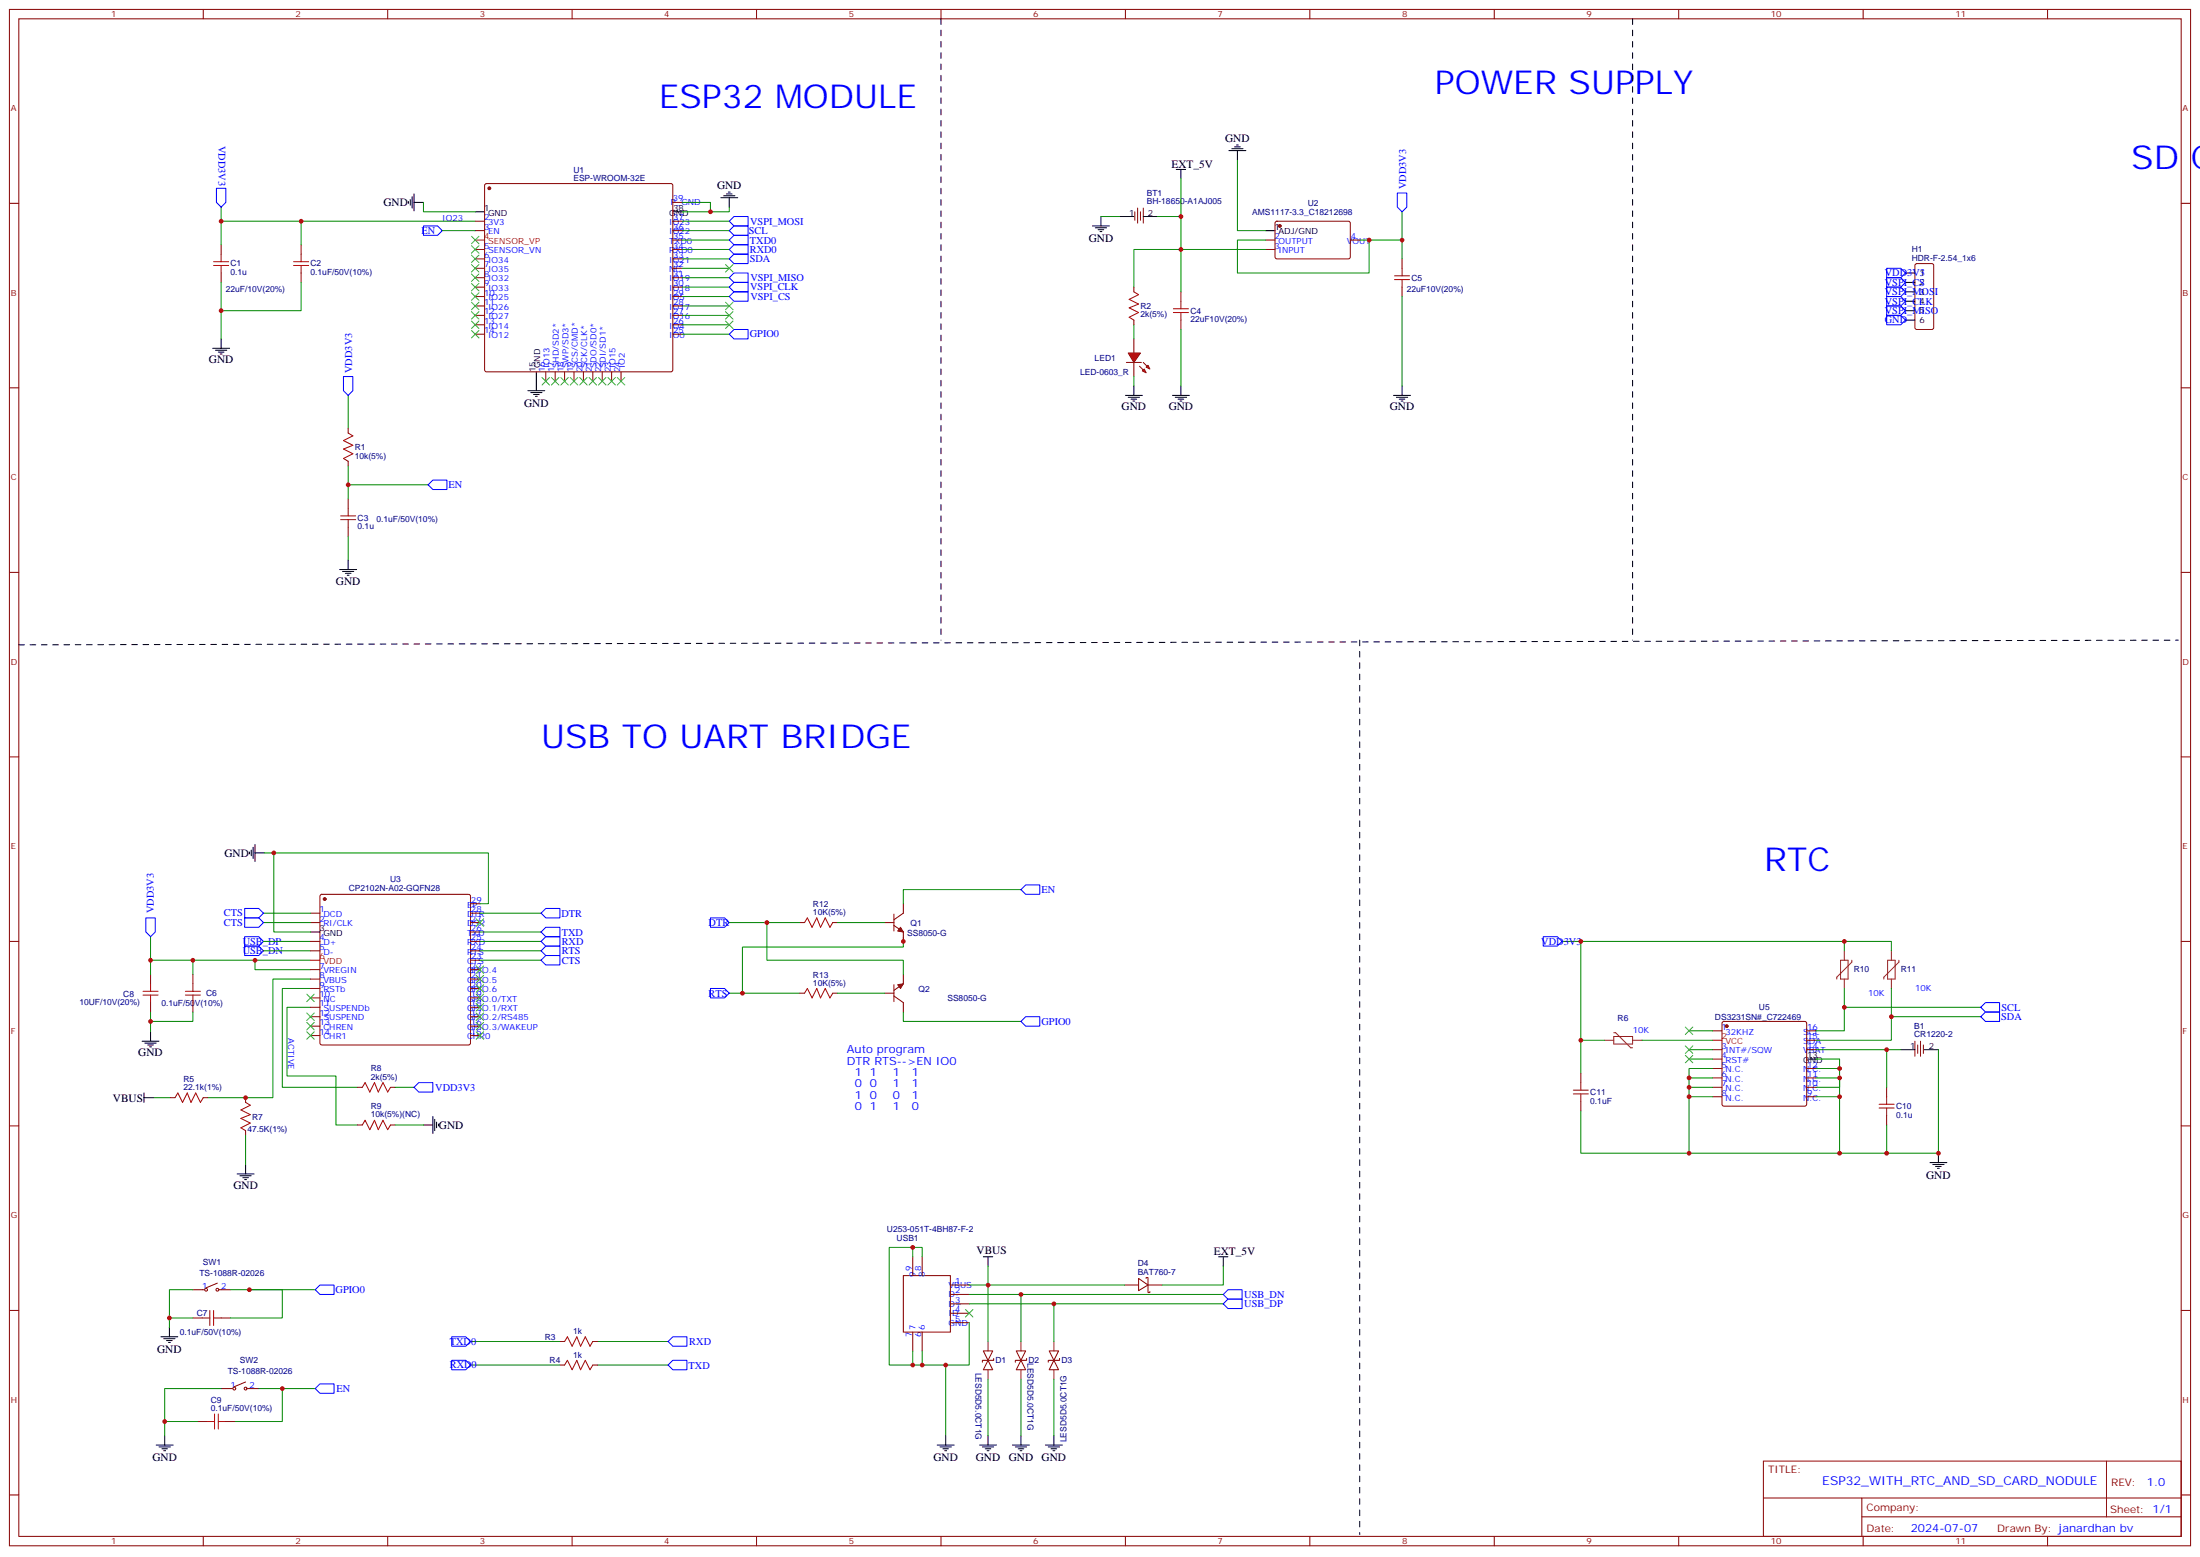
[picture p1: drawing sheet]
<svg xmlns="http://www.w3.org/2000/svg" width="825mm" height="583mm" viewBox="0 0 825 583" stroke-linecap="round" stroke-linejoin="round" font-family="sans-serif">
<g fill="none" stroke="#870000" stroke-width=".37">
<path d="M3.5 3.5h817.8v575.8h-817.8zM7.1 7.1h810.6v568.6h-810.6zM76.2 3.5v3.6M145.3 3.5v3.6M214.5 3.5v3.6M283.6 3.5v3.6M352.8 3.5v3.6M421.9 3.5v3.6M491.1 3.5v3.6M560.2 3.5v3.6M629.4 3.5v3.6M698.5 3.5v3.6"/>
<path d="M767.6 3.5v3.6M3.5 76.2h3.6M181.9 69l.5-.2h69.1l.5 .2 .2 .5v69.1l-.2 .5-.5 .2h-69.1l-.5-.2-.2-.5v-69.1zM252.2 75.8h3.6M817.7 76.2h3.6M82.9 91.7v3.6M112.9 91.7v3.6M178.2 82.9h3.5M178.2 86.4h3.5M178.2 93.5h3.5M178.2 97h3.5M252.2 82.9h3.6"/>
<path d="M252.2 86.4h3.6M252.2 90h3.6M252.2 93.5h3.6M252.2 97h3.6M474.5 90h3.5M474.5 93.5h3.5M478.2 83.1l.5-.2 27.1 .1 .4 .6v13l-.7 .4-27.1-.1-.4-.6v-12.7zM506.2 90h3.6M525.6 97v3.5M82.9 102.3v3.5M112.9 102.3v3.5M178.2 100.5h3.5"/>
<path d="M178.2 104.1h3.5M178.2 107.6h3.5M178.2 111.1h3.5M178.2 114.7h3.5M178.2 118.2h3.5M252.2 100.5h3.6M252.2 104.1h3.6M252.2 107.6h3.6M252.2 111.1h3.6M252.2 114.7h3.6M252.2 118.2h3.6M442.7 109.4v3.5"/>
<path d="M442.7 119.9v3.6M525.6 107.6v3.5M178.2 121.7h3.5M178.2 125.2h3.5M204.6 139.3v3.6M208.1 139.3v3.6M211.7 139.3v3.6M215.2 139.3v3.6M218.7 139.3v3.6M222.2 139.3v3.6M225.8 139.3v3.6M229.3 139.3v3.6"/>
<path d="M232.8 139.3v3.6M252.2 121.7h3.6M252.2 125.2h3.6M3.5 145.3h3.6M817.7 145.3h3.6M130.5 187v3.5M130.5 197.6v3.5M3.5 214.5h3.6M817.7 214.5h3.6M3.5 283.6h3.6M817.7 283.6h3.6M3.5 352.8h3.6"/>
<path d="M817.7 352.8h3.6M3.5 421.9h3.6M817.7 421.9h3.6M3.5 491.1h3.6M817.7 491.1h3.6M661.1 547.5h156.6v28.2h-156.6zM789.7 547.5v20.9M3.5 560.2h3.6M76.2 575.7v3.6M145.3 575.7v3.6M214.5 575.7v3.6M283.6 575.7v3.6"/>
<path d="M352.8 575.7v3.6M421.9 575.7v3.6M491.1 575.7v3.6M560.2 575.7v3.6M629.4 575.7v3.6M661.1 561.4h156.5M698 568.4h119.6M698 561.4v14.1M698.5 575.7v3.6M767.6 575.7v3.6M817.7 560.2h3.6"/>
</g>
<g fill="none" stroke="#000" stroke-width=".37">
<path d="M178.2 79.4h3.5M252.2 79.4h3.6M474.5 86.4h3.5M79.7 130.5h6.4M80.8 131.2h4.2M81.8 131.9h2.2M82.5 132.6h.8M82.9 127v3.5M201.1 139.3v3.6M127.4 213.4h6.3M128.4 214.1h4.2M129.5 214.8h2.1"/>
<path d="M130.2 215.5h.7M130.5 209.9v3.5"/>
</g>
<path d="M178.2 90h3.5" fill="none" stroke="#f00" stroke-width=".37"/>
<g fill="#870000" stroke="#870000" stroke-width=".37">
<circle cx="183.4" cy="70.6" r=".53"/>
<circle cx="479.8" cy="84.7" r=".53"/>
</g>
<g fill="none" stroke="#008700" stroke-width=".37">
<path d="M82.9 77.6v14.1M255.8 75.8h10.5v3.6M273.4 77.6v1.8h-17.6M112.9 82.9v8.8M255.8 86.4h17.6M255.8 97h17.6M255.8 93.5h17.6M255.8 90h17.6M82.9 105.8v21.2M112.9 105.8v10.6h-30M255.8 100.5h17.6M255.8 118.2h17.6"/>
<path d="M255.8 111.1h17.6M255.8 114.7h17.6M255.8 107.6h17.6M255.8 104.1h17.6M255.8 121.7h17.6M255.8 125.2h17.6M130.5 148.2v12.3M130.5 174.6v12.4M130.5 181.7h30M130.5 201.1v8.8"/>
</g>
<g fill="none" stroke="#a10000" stroke-width=".37">
<path d="M80.1 99.5h5.6M80.1 98.1h5.6M82.9 95.3v2.8M82.9 99.5v2.8M110.1 99.5h5.6M110.1 98.1h5.6M112.9 95.3v2.8M112.9 99.5v2.8M439.9 117.1h5.7M439.9 115.7h5.7M442.7 112.9v2.8M442.7 117.1v2.8"/>
<path d="M522.8 104.8h5.7M522.8 103.4h5.7M525.6 100.5v2.9M525.6 104.8v2.8M127.7 194.7h5.6M127.7 193.3h5.6M130.5 190.5v2.8M130.5 194.7v2.9"/>
</g>
<path d="M272 99.1l2.8 2.9M274.8 99.1l-2.8 2.9" fill="none" stroke="#3c3" stroke-width=".37"/>
<path d="M160.5 181.7l1.8-1.8h5.3v3.5h-5.3z" fill="none" stroke="#00f" stroke-width=".37"/>
<g fill="#f00" stroke="#870000" stroke-width=".37">
<path d="M423 132.3h4.6l-2.5 3.5z"/>
<path d="M422.3 135.8h5.6z"/>
</g>
<g fill="#870000" stroke="#870000" stroke-width=".37">
<path d="M428.6 135.8l1.4 1.4z"/>
<path d="M427.2 137.2l1.4 1.4z"/>
</g>
<g fill="#f00" stroke="#870000" stroke-width=".37">
<path d="M429.7 137.6l.7-.7 .7 1.4z"/>
<path d="M428.3 139l.7-.7 .7 1.4z"/>
</g>
<g fill="none" stroke="#870000" stroke-width=".37">
<path d="M425.4 79.4v3.2M426.5 78v5.6M427.6 79.4v3.2M428.6 78v5.6M718.1 99l.5-.2h5.7l.6 .4 .1 23.6-.5 .6-5.9 .1-.6-.5-.1-23.5zM425.1 107.6v1.8M425.1 119.9v1.8M425.1 127v5.3M425.1 135.8v5.3M130.5 160.5v1.8M130.5 172.9v1.7M120.2 335.3l.4-.2h55.1l.5 .2 .2 .5v55.1l-.2 .5-.5 .2h-55.1l-.4-.3-.3-.4v-55.1z"/>
<path d="M176.4 338.7h3.5M338.7 338.7v3.5l-3.6 2.5M116.4 345.7h3.5M116.4 342.2h3.5M116.4 352.8h3.5M116.4 356.3h3.5M176.4 345.7h3.5M176.4 342.2h3.5M176.4 352.8h3.5M176.4 356.3h3.5M176.4 359.8h3.5M176.4 349.2h3.5"/>
<path d="M299.9 345.7h1.7M312.2 345.7h1.8M331.6 345.7h3.5M335.1 346.8l3.6 2.4v3.6M335.1 342.5v6.4M56.4 365.1v3.6M56.4 375.7v3.5M72.3 365.1v3.6M72.3 375.7v3.5M116.4 363.4h3.5M116.4 366.9h3.5M116.4 370.4h3.5"/>
<path d="M116.4 373.9h3.5M116.4 377.5h3.5M176.4 363.4h3.5M176.4 366.9h3.5M176.4 370.4h3.5M176.4 373.9h3.5M176.4 377.5h3.5M299.9 372.2h1.7M312.2 372.2h1.8M331.6 372.2h3.5M335.1 373.2l3.6 2.5v3.5M335.1 369v6.4"/>
<path d="M338.7 365.1v3.6l-3.6 2.4M116.4 381h3.5M116.4 384.5h3.5M116.4 388.1h3.5M176.4 381h3.5M176.4 384.5h3.5M176.4 388.1h3.5M642.1 386.3h3.5M642.1 393.3h3.5M642.1 396.9h3.5M645.8 383l.5-.2h30.3l.5 .2 .2 .5v30.3l-.2 .5-.5 .2h-30.3l-.5-.2-.2-.5v-30.3zM677.3 386.3h3.6"/>
<path d="M677.3 389.8h3.6M677.3 393.3h3.6M717.9 390.2v5.6M719 391.6v3.2M720 390.2v5.6M721.1 391.6v3.2M63.9 411.3h1.7M76.2 411.3h1.8M92.1 411.3v1.8M134.1 407.5h1.7M146.4 407.5h1.8M592.7 402.2v3.5"/>
<path d="M592.7 412.8v3.5M642.1 407.5h3.5M642.1 400.4h3.5M642.1 403.9h3.5M642.1 411h3.5M677.3 407.5h3.6M677.3 400.4h3.6M677.3 403.9h3.6M677.3 411h3.6M707.3 407.5v3.5M707.3 418v3.6M92.1 423.7v1.8"/>
<path d="M134.1 421.6h1.7M146.4 421.6h1.8M338.7 478h17.6v21.2h-17.6zM342.2 471v7M345.7 471v7M426.9 479.1l3.5 2.4-3.5 2.2zM429.7 479.1v-.4h.7v5.7h.7v-.4M72.3 483.3h4.3M72.3 493.9h3.5M81.5 480.8l-4.2 1.8M82.2 483.3h4.2M82.9 493.9h3.5"/>
<path d="M342.2 499.2v7M345.7 499.2v7M356.3 481.5h7.1M356.3 485.1h7.1M356.3 488.6h7.1M356.3 492.1h7.1M356.3 495.7h7.1M421.6 481.5h5.3M430.4 481.5h5.3M92.1 517.9l-4.3 1.7M209.9 502.7h1.8M209.9 511.5h1.8"/>
<path d="M222.2 502.7h1.8M222.2 511.5h1.8M368.7 506.2h3.5l-1.8 3.6zM370.4 509.8l1.8 3.5h-3.5zM372.5 509.1v.7h-4.2v.7M381 506.2h3.5l-1.7 3.6zM382.8 509.8l1.7 3.5h-3.5zM384.9 509.1v.7h-4.3v.7M393.3 506.2h3.6l-1.8 3.6zM395.1 509.8l1.8 3.5h-3.6zM397.2 509.1v.7h-4.2v.7M74.1 532.7h3.5"/>
<path d="M82.9 520.3h4.2M84.7 532.7h3.5M92.8 520.3h4.2"/>
<circle cx="77.3" cy="483.3" r=".53"/>
<circle cx="81.5" cy="483.3" r=".53"/>
<circle cx="87.8" cy="520.3" r=".53"/>
<circle cx="92.1" cy="520.3" r=".53"/>
</g>
<g fill="none" stroke="#008700" stroke-width=".37">
<path d="M463.9 60v26.4h10.6M158.7 75.8v3.6h19.5M442.7 67v14.1h-8.8M525.6 79.4v10.6h-15.8M82.9 82.9h95.3M165.8 86.4h12.4M255.8 82.9h17.6M412.7 81.1h7.1M442.7 81.1v28.3M474.5 93.5h-49.4v14.1M474.5 90h-10.6v12.3h49.4v-12.3M525.6 90v7"/>
<path d="M525.6 111.1v33.5M425.1 121.7v5.3M442.7 123.5v21.1M425.1 141.1v3.5M99.1 319.6h84v19.1h-3.2M102.7 319.6v29.6h13.7M382.8 333.4h-44.1v5.3M56.4 351v8.8h60M56.4 359.8v5.3M72.3 359.8v5.3M95.6 359.8v3.6h20.8M98.8 356.3h17.6"/>
<path d="M98.8 352.8h17.6M98.8 342.2h17.6M98.8 345.7h17.6M179.9 356.3h22.9M179.9 352.8h22.9M179.9 342.2h22.9M179.9 349.2h22.9M179.9 359.8h22.9M273.4 345.7h26.5M287.5 345.7v14.1h51.2v5.3M314 345.7h17.6M338.7 351.4v3.5h-60.4v17.3"/>
<path d="M585.6 352.8h7.1M691.4 352.8v3.5M709.1 356.3v-3.5h-116.4v37M56.4 379.2v3.6h15.9v-3.6M116.4 377.5h-8.8v25.7h18.3v18.4h8.2M116.4 370.4h-10.6v37.1h28.3M116.4 366.9h-14.1v44.4h-24.3M273.4 372.2h26.5M314 372.2h17.6M338.7 379.2v3.6h44.1M691.4 370.4v15.9h-10.5M691.4 377.5h51.2"/>
<path d="M709.1 370.4v19.4h-28.2M56.4 382.8v3.8M601.5 389.8h-8.8v12.4M615.6 389.8h26.5M633.2 386.3h8.9M633.2 393.3h8.9M633.2 396.9h8.9M680.9 396.9h8.8v3.5h-8.8M680.9 393.3h31.7M707.3 393.3v14.2M709.1 381h33.5M726.7 393.3v38.9h-37"/>
<path d="M57.5 411.3h6.4M148.2 407.5h7M633.2 407.5h8.9M633.2 403.9h8.9M633.2 411h8.9M642.1 400.4h-8.9v31.8M680.9 403.9h8.8v3.6h-8.8M689.7 400.4v10.6h-8.8M689.7 411v21.2h-97v-15.9M92.1 425.5v10.9M148.2 421.6h10.5M707.3 421.6v10.6"/>
<path d="M342.2 467.4v3.6M345.7 471v-3.6h-12.3v44.1h21.1v26.5M370.4 474.5v28.2M458.6 474.5v7h-22.9M63.5 493.9h8.8M72.3 483.3h-8.8v14.1M86.4 483.3h31.8M93.5 483.3h12.3v10.6h-19.4M363.4 495.7v15.8h-8.9M363.4 481.5h58.2M363.4 485.1h95.2M363.4 488.6h95.2"/>
<path d="M382.8 485.1v17.6M395.1 488.6v14.1M176.4 502.7h33.5M176.4 511.5h33.5M224 502.7h26.5M224 511.5h26.5M342.2 506.2v5.3M345.7 506.2v5.3M370.4 516.8v21.2M382.8 516.8v21.2M395.1 516.8v21.2M61.7 532.7v5.3"/>
<path d="M82.9 520.3h-21.2v12.4h12.4M97 520.3h21.2M105.8 520.3v12.4h-17.6"/>
</g>
<g fill="none" stroke="#000" stroke-width=".37">
<path d="M460.7 56.4h6.4M461.8 55.7h4.2M462.8 55h2.2M463.5 54.3h.8M463.9 56.4v3.6M153.1 75.5v.7M153.8 74.8v2.1M154.5 73.7v4.3M155.2 75.8h3.5M155.2 72.7v6.3M270.2 74.1h6.4M271.3 73.4h4.2"/>
<path d="M272.3 72.7h2.2M273 72h.8M273.4 74.1v3.5M441 63.5h3.5M442.7 63.5v3.5M409.6 84.7h6.3M410.6 85.4h4.3M411.7 86.1h2.1M412.4 86.8h.7M412.7 81.1v3.6M419.8 81.1h5.3M428.6 81.1h5.3"/>
<path d="M714.4 102.3h3.5M714.4 105.8h3.5M714.4 109.4h3.5M714.4 112.9h3.5M714.4 116.4h3.5M714.4 119.9h3.5M197.9 146.4h6.4M199 147.1h4.2M200 147.8h2.1M200.7 148.5h.7M201.1 142.9v3.5M421.9 148.2h6.4"/>
<path d="M423 148.9h4.2M424 149.6h2.2M424.7 150.3h.7M425.1 144.6v3.6M439.6 148.2h6.3M440.6 148.9h4.3M441.7 149.6h2.1M442.4 150.3h.7M442.7 144.6v3.6M522.5 148.2h6.3M523.5 148.9h4.3M524.6 149.6h2.1"/>
<path d="M525.3 150.3h.7M525.6 144.6v3.6M93.5 319.3v.7M94.2 318.6v2.1M94.9 317.5v4.2M95.6 319.6h3.5M95.6 316.4v6.4M116.4 349.2h3.5M53.3 390.2h6.3M54.3 390.9h4.3M55.4 391.6h2.1M56.1 392.3h.7"/>
<path d="M56.4 386.6v3.6M677.3 396.9h3.6M712.6 393.3h5.3M721.4 393.3h5.3M54 411.3h3.5M54 409.6v3.5M162.3 418.4v6.3M163 419.5v4.2M88.9 439.9h6.3M92.1 436.4v3.5M158.7 421.6h3.6M163.7 420.5v2.1"/>
<path d="M164.4 421.2v.7M723.5 435.7h6.4M724.6 436.4h4.2M725.7 437.1h2.1M726.4 437.8h.7M726.7 432.2v3.5M90 440.6h4.2M91 441.3h2.1M91.7 442h.7M368.7 471h3.5M370.4 471v3.5M456.8 471h3.6"/>
<path d="M458.6 471v3.5M63.5 497.4v3.5M60.3 500.9h6.4M61.4 501.7h4.2M62.4 502.4h2.2M63.1 503.1h.8M61.7 538v3.5M354.5 538v3.5M370.4 538v3.5M382.8 538v3.5M395.1 538v3.5M58.6 541.5h6.3"/>
<path d="M59.6 542.2h4.3M60.7 542.9h2.1M61.4 543.6h.7M351.4 541.5h6.3M352.4 542.2h4.3M353.5 542.9h2.1M354.2 543.6h.7M367.2 541.5h6.4M368.3 542.2h4.2M369.4 542.9h2.1M370.1 543.6h.7M379.6 541.5h6.3"/>
<path d="M380.6 542.2h4.3M381.7 542.9h2.1M382.4 543.6h.7M391.9 541.5h6.4M393 542.2h4.2M394.1 542.9h2.1M394.8 543.6h.7"/>
</g>
<g fill="none" stroke="#a10000" stroke-width=".37">
<path d="M425.1 109.4l1.8 1-3.6 1.8 3.6 1.7-3.6 1.5 3.6 1.7-3.6 1.8 1.8 1M130.5 162.3l1.8 1-3.5 1.8 3.5 1.8-3.5 1.4 3.5 1.7-3.5 1.8 1.7 1.1M301.6 345.7l1.1-1.7 1.7 3.5 1.8-3.5 1.4 3.5 1.8-3.5 1.7 3.5 1.1-1.8M53.6 371.5h5.7M53.6 372.9h5.7M56.4 368.7v2.8M56.4 372.9v2.8M69.5 371.5h5.6M69.5 372.9h5.6M72.3 368.7v2.8M72.3 372.9v2.8M301.6 372.2l1.1-1.8 1.7 3.5 1.8-3.5 1.4 3.5 1.8-3.5 1.7 3.5 1.1-1.7"/>
<path d="M65.6 411.3l1.1-1.7 1.7 3.5 1.8-3.5 1.4 3.5 1.8-3.5 1.7 3.5 1.1-1.8M92.1 413.1l1.7 1.1-3.5 1.7 3.5 1.8-3.5 1.4 3.5 1.8-3.5 1.7 1.8 1.1M135.8 407.5l1.1-1.8 1.7 3.5 1.8-3.5 1.4 3.5 1.8-3.5 1.7 3.5 1.1-1.7M589.8 409.9h5.7M589.8 408.5h5.7M592.7 405.7v2.8M592.7 409.9v2.9M704.5 413.8h5.6M704.5 415.2h5.6M707.3 411v2.8M707.3 415.2v2.8M135.8 421.6l1.1-1.8 1.7 3.5 1.8-3.5 1.4 3.5 1.8-3.5 1.7 3.5 1.1-1.7"/>
<path d="M75.8 493.9h2.9M78.7 491.1v5.6M80.1 493.9h2.8M80.1 491.1v5.6M211.7 502.7l1-1.8 1.8 3.6 1.8-3.6 1.4 3.6 1.7-3.6 1.8 3.6 1-1.8M211.7 511.5l1-1.7 1.8 3.5 1.8-3.5 1.4 3.5 1.7-3.5 1.8 3.5 1-1.8M77.6 532.7h2.8M80.4 529.9v5.6M81.8 532.7h2.9M81.8 529.9v5.6"/>
</g>
<g fill="none" stroke="#00f" stroke-width=".37">
<path d="M81.1 70.6h3.6v5.2l-1.8 1.8-1.8-1.8zM523.9 72.3h3.5v5.3l-1.8 1.8-1.7-1.8zM158.7 84.7h5.3l1.8 1.7-1.8 1.8h-5.3zM273.4 97l1.8-1.7h5.3v3.5h-5.3zM275.2 84.7h5.3v3.5h-5.3l-1.8-1.8zM275.2 81.1h5.3v3.6h-5.3l-1.8-1.8zM275.2 88.2h5.3v3.5h-5.3l-1.8-1.7zM275.2 91.7h5.3v3.6h-5.3l-1.8-1.8zM273.4 104.1l1.8-1.8h5.3v3.5h-5.3zM273.4 107.6l1.8-1.8h5.3v3.6h-5.3zM275.2 109.4h5.3v3.5h-5.3l-1.8-1.8zM707.3 100.5h5.3l1.8 1.8-1.8 1.8h-5.3z"/>
<path d="M707.3 104.1h5.3l1.8 1.7-1.8 1.8h-5.3zM707.3 107.6h5.3l1.8 1.8-1.8 1.7h-5.3zM707.3 111.1h5.3l1.8 1.8-1.8 1.8h-5.3zM707.3 114.7h5.3l1.8 1.7-1.8 1.8h-5.3zM707.3 118.2h5.3l1.8 1.7-1.8 1.8h-5.3zM275.2 123.5h5.3v3.5h-5.3l-1.8-1.8zM128.8 141.1h3.5v5.3l-1.8 1.8-1.7-1.8zM384.5 331.6h5.3v3.5h-5.3l-1.7-1.7zM54.7 344h3.5v5.2l-1.8 1.8-1.7-1.8zM91.7 354.5h5.3l1.8 1.8-1.8 1.8h-5.3zM91.7 351h5.3l1.8 1.8-1.8 1.7h-5.3zM91.7 340.4h5.3l1.8 1.8-1.8 1.8h-5.3z"/>
<path d="M91.7 344h5.3l1.8 1.7-1.8 1.8h-5.3zM202.8 342.2l1.8-1.8h5.3v3.6h-5.3zM202.8 349.2l1.8-1.7h5.3v3.5h-5.3zM202.8 352.8l1.8-1.8h5.3v3.5h-5.3zM202.8 356.3l1.8-1.8h5.3v3.6h-5.3zM202.8 359.8l1.8-1.7h5.3v3.5h-5.3zM266.3 344h5.3l1.8 1.7-1.8 1.8h-5.3zM578.6 351h5.2l1.8 1.8-1.8 1.7h-5.2zM266.3 370.4h5.3l1.8 1.8-1.8 1.7h-5.3zM742.6 377.5l1.8-1.8h5.3v3.5h-5.3zM384.5 381h5.3v3.5h-5.3l-1.7-1.7zM742.6 381l1.8-1.8h5.3v3.6h-5.3z"/>
<path d="M155.2 407.5l1.8-1.8h5.3v3.5h-5.3zM118.2 483.3l1.7-1.8h5.3v3.6h-5.3zM458.6 485.1l1.8-1.8h5.3v3.5h-5.3zM458.6 488.6l1.8-1.8h5.3v3.6h-5.3zM169.3 500.9h5.3l1.8 1.8-1.8 1.8h-5.3zM169.3 509.8h5.3l1.8 1.7-1.8 1.8h-5.3zM250.5 511.5l1.7-1.7h5.3v3.5h-5.3zM250.5 502.7l1.7-1.8h5.3v3.6h-5.3zM118.2 520.3l1.7-1.7h5.3v3.5h-5.3z"/>
</g>
<g fill="#870000" stroke="#870000" stroke-width=".37">
<path d="M337.6 347.5l1.1 1.7-2.2-.3z"/>
<path d="M336.5 369l2.2-.3-1.1 1.7z"/>
<circle cx="121.7" cy="336.9" r=".53"/>
<circle cx="647.3" cy="384.5" r=".53"/>
</g>
<path d="M116.4 359.8h3.5M642.1 389.8h3.5" fill="none" stroke="#f00" stroke-width=".37"/>
<g fill="none" stroke="#3c3" stroke-width=".37">
<path d="M176.7 88.5l2.9 2.9M176.7 92.1l2.9 2.8M176.7 95.6l2.9 2.8M176.7 99.1l2.9 2.9M179.6 88.5l-2.9 2.9M179.6 92.1l-2.9 2.8M179.6 95.6l-2.9 2.8M179.6 99.1l-2.9 2.9M176.7 102.7l2.9 2.8M176.7 106.2l2.9 2.8M176.7 109.7l2.9 2.8M176.7 113.2l2.9 2.9"/>
<path d="M176.7 116.8l2.9 2.8M179.6 102.7l-2.9 2.8M179.6 106.2l-2.9 2.8M179.6 109.7l-2.9 2.8M179.6 113.2l-2.9 2.9M179.6 116.8l-2.9 2.8M272 113.2l2.8 2.9M272 116.8l2.8 2.8M274.8 113.2l-2.8 2.9M274.8 116.8l-2.8 2.8M176.7 120.3l2.9 2.8M176.7 123.8l2.9 2.8"/>
<path d="M179.6 120.3l-2.9 2.8M179.6 123.8l-2.9 2.8M272 120.3l2.8 2.8M274.8 120.3l-2.8 2.8M203.2 141.5l2.8 2.8M206 141.5l-2.8 2.8M206.7 141.5l2.8 2.8M209.5 141.5l-2.8 2.8M210.3 141.5l2.8 2.8M213.1 141.5l-2.8 2.8M213.8 141.5l2.8 2.8M216.6 141.5l-2.8 2.8"/>
<path d="M217.3 141.5l2.8 2.8M220.1 141.5l-2.8 2.8M220.8 141.5l2.9 2.8M223.7 141.5l-2.9 2.8M224.4 141.5l2.8 2.8M227.2 141.5l-2.8 2.8M227.9 141.5l2.8 2.8M230.7 141.5l-2.8 2.8M231.4 141.5l2.8 2.8M234.2 141.5l-2.8 2.8M178.5 344.3l2.8 2.8M181.3 344.3l-2.8 2.8"/>
<path d="M115 372.5l2.8 2.9M115 379.6l2.8 2.8M117.8 372.5l-2.8 2.9M117.8 379.6l-2.8 2.8M178.5 379.6l2.8 2.8M178.5 376.1l2.8 2.8M178.5 372.5l2.8 2.9M178.5 369l2.8 2.8M178.5 365.5l2.8 2.8M178.5 362l2.8 2.8M181.3 379.6l-2.8 2.8M181.3 376.1l-2.8 2.8"/>
<path d="M181.3 372.5l-2.8 2.9M181.3 369l-2.8 2.8M181.3 365.5l-2.8 2.8M181.3 362l-2.8 2.8M115 383.1l2.8 2.8M115 386.6l2.8 2.9M117.8 383.1l-2.8 2.8M117.8 386.6l-2.8 2.9M178.5 386.6l2.8 2.9M178.5 383.1l2.8 2.8M181.3 386.6l-2.8 2.9M181.3 383.1l-2.8 2.8"/>
<path d="M631.8 384.9l2.8 2.8M631.8 391.9l2.8 2.9M631.8 395.5l2.8 2.8M634.6 384.9l-2.8 2.8M634.6 391.9l-2.8 2.9M634.6 395.5l-2.8 2.8M361.9 490.7l2.9 2.8M364.8 490.7l-2.9 2.8"/>
</g>
<g fill="none" stroke="#8c2424" stroke-width=".37">
<path d="M690 359.8h2.9v7.1h-2.9zM691.4 356.3v3.5M694.3 359.8v.7l-5.7 5.7v.7M707.7 359.8h2.8v7.1h-2.8zM709.1 356.3v3.5M711.9 359.8v.7l-5.6 5.7v.7M691.4 366.9v3.5M709.1 366.9v3.5M601.5 389.8h3.5M605 388.4h7.1v2.8h-7.1zM605 387h.7l5.7 5.6h.7M612.1 389.8h3.5"/>
<path d="M370.4 502.7v3.5M370.4 513.3v3.5M382.8 502.7v3.5M382.8 513.3v3.5M395.1 502.7v3.5M395.1 513.3v3.5"/>
</g>
<path d="M352.8 7.1v232.8M612.1 7.1v232.8M509.8 239.9v335.1M7.1 241.7l809.6-1.8" fill="none" stroke="#000" stroke-width=".37" stroke-dasharray="2.1 2.1"/>
<g fill="#c00">
<circle cx="82.9" cy="116.4" r=".88"/>
<circle cx="130.5" cy="181.7" r=".88"/>
<circle cx="442.7" cy="93.5" r=".88"/>
<circle cx="513.3" cy="90" r=".88"/>
<circle cx="525.6" cy="90" r=".88"/>
<circle cx="95.6" cy="359.8" r=".88"/>
<circle cx="278.3" cy="372.2" r=".88"/>
<circle cx="92.1" cy="411.3" r=".88"/>
<circle cx="102.7" cy="319.6" r=".88"/>
<circle cx="72.3" cy="359.8" r=".88"/>
<circle cx="338.7" cy="352.8" r=".88"/>
<circle cx="342.2" cy="467.4" r=".88"/>
<circle cx="342.2" cy="511.5" r=".88"/>
<circle cx="345.7" cy="511.5" r=".88"/>
<circle cx="382.8" cy="485.1" r=".88"/>
<circle cx="395.1" cy="488.6" r=".88"/>
<circle cx="354.5" cy="511.5" r=".88"/>
<circle cx="370.4" cy="481.5" r=".88"/>
<circle cx="63.5" cy="493.9" r=".88"/>
<circle cx="105.8" cy="520.3" r=".88"/>
<circle cx="61.7" cy="532.7" r=".88"/>
<circle cx="93.5" cy="483.3" r=".88"/>
<circle cx="633.2" cy="403.9" r=".88"/>
<circle cx="633.2" cy="407.5" r=".88"/>
<circle cx="689.7" cy="400.4" r=".88"/>
<circle cx="689.7" cy="403.9" r=".88"/>
<circle cx="689.7" cy="411" r=".88"/>
<circle cx="633.2" cy="432.2" r=".88"/>
<circle cx="633.2" cy="411" r=".88"/>
<circle cx="691.4" cy="352.8" r=".88"/>
<circle cx="592.7" cy="389.8" r=".88"/>
<circle cx="592.7" cy="352.8" r=".88"/>
<circle cx="707.3" cy="393.3" r=".88"/>
<circle cx="689.7" cy="432.2" r=".88"/>
<circle cx="707.3" cy="432.2" r=".88"/>
<circle cx="726.7" cy="432.2" r=".88"/>
<circle cx="691.4" cy="377.5" r=".88"/>
<circle cx="709.1" cy="381" r=".88"/>
<circle cx="442.7" cy="81.1" r=".88"/>
<circle cx="82.9" cy="82.9" r=".88"/>
<circle cx="112.9" cy="82.9" r=".88"/>
<circle cx="56.4" cy="359.8" r=".88"/>
<circle cx="56.4" cy="382.8" r=".88"/>
<circle cx="287.5" cy="345.7" r=".88"/>
<circle cx="266.3" cy="79.4" r=".88"/>
</g>
<g font-size="12.3" fill="#00f">
<text x="538" y="35.3">POWER SUPPLY</text>
<text x="246.9" y="40.6">ESP32 MODULE</text>
<text x="799" y="63.5">SD C</text>
<text x="202.8" y="280.5">USB TO UART BRIDGE</text>
<text x="661.5" y="326.3">RTC</text>
</g>
<text font-size="4.6" fill="#00f" x="683.2" y="556.5">ESP32_WITH_RTC_AND_SD_CARD_NODULE</text>
<g font-size="4.2">
<text x="459.3" y="53.1">GND</text>
<text x="439.2" y="62.8">EXT_5V</text>
<text x="268.8" y="70.9">GND</text>
<text x="143.8" y="77.3">GND</text>
<text x="408.2" y="90.7">GND</text>
<text x="78.3" y="136.2">GND</text>
<text x="196.5" y="152.5">GND</text>
<text x="420.5" y="153.8">GND</text>
<text x="438.1" y="153.8">GND</text>
<text x="521.1" y="153.8">GND</text>
<text x="125.9" y="219.1">GND</text>
<text x="84.1" y="321">GND</text>
<text x="51.9" y="395.8">GND</text>
<text x="42.3" y="412.8">VBUS</text>
<text x="164.6" y="423">GND</text>
<text x="722.1" y="441.7">GND</text>
<text x="87.5" y="445.6">GND</text>
<text x="366.2" y="469.9">VBUS</text>
<text x="455.1" y="470.3">EXT_5V</text>
<text x="58.9" y="506.9">GND</text>
<text x="57.1" y="547.5">GND</text>
<text x="350" y="547.5">GND</text>
<text x="365.8" y="547.5">GND</text>
<text x="378.2" y="547.5">GND</text>
<text x="390.5" y="547.5">GND</text>
</g>
<g font-size="4.2" fill="#00f">
<text x="317.5" y="394.8">Auto program</text>
<text x="317.5" y="399">DTR RTS--&gt;EN IO0</text>
<text x="320.5" y="403.2">1</text>
<text x="320.5" y="407.5">0</text>
<text x="326.1" y="403.2">1</text>
<text x="326.1" y="407.5">0</text>
<text x="334.8" y="403.2">1</text>
<text x="334.8" y="407.5">1</text>
<text x="341.9" y="403.2">1</text>
<text x="341.9" y="407.5">1</text>
<text x="320.5" y="411.7">1</text>
<text x="326.1" y="411.7">0</text>
<text x="334.8" y="411.7">0</text>
<text x="341.9" y="411.7">1</text>
<text x="320.5" y="415.9">0</text>
<text x="326.1" y="415.9">1</text>
<text x="334.8" y="415.9">1</text>
<text x="341.9" y="415.9">0</text>
<text x="804.9" y="556.8">1.0</text>
<text x="716.4" y="574.1">2024-07-07</text>
</g>
<g font-size="3.9" fill="#00f">
<text x="81.9" y="54.6" transform="rotate(90 81.9 54.6)">VDD3V3</text>
<text x="527.1" y="71" transform="rotate(-90 527.1 71)">VDD3V3</text>
<text x="158" y="87.7">EN</text>
<text x="280.7" y="87.7">SCL</text>
<text x="281.2" y="84.3">VSPI_MOSI</text>
<text x="281.1" y="94.7">RXD0</text>
<text x="281.2" y="91.3">TXD0</text>
<text x="281.1" y="98.2">SDA</text>
<text x="281.3" y="105.3">VSPI_MISO</text>
<text x="706.6" y="103.6">VDD3V3</text>
<text x="706.6" y="107.1">VSPI_CS</text>
<text x="281.2" y="108.8">VSPI_CLK</text>
<text x="281.3" y="112.3">VSPI_CS</text>
<text x="706.6" y="110.6">VSPI_MOSI</text>
<text x="706.6" y="114.1">VSPI_CLK</text>
<text x="706.6" y="117.7">VSPI_MISO</text>
<text x="706.6" y="121.2">GND</text>
<text x="281.1" y="126.4">GPIO0</text>
<text x="132" y="139.8" transform="rotate(-90 132 139.8)">VDD3V3</text>
<text x="168.2" y="182.9">EN</text>
<text x="390.4" y="334.6">EN</text>
<text x="57.7" y="342.2" transform="rotate(-90 57.7 342.2)">VDD3V3</text>
<text x="83.9" y="343.4">CTS</text>
<text x="83.9" y="346.9">CTS</text>
<text x="210.5" y="343.6">DTR</text>
<text x="265.6" y="347">DTR</text>
<text x="210.6" y="350.6">TXD</text>
<text x="577.8" y="354">VDD3V3</text>
<text x="91" y="357.6">USB_DN</text>
<text x="91" y="354">USB_DP</text>
<text x="210.6" y="354.1">RXD</text>
<text x="210.6" y="357.7">RTS</text>
<text x="210.6" y="361.2">CTS</text>
<text x="265.6" y="373.4">RTS</text>
<text x="390.5" y="384">GPIO0</text>
<text x="750.3" y="382.2">SDA</text>
<text x="750.4" y="378.7">SCL</text>
<text x="163.2" y="408.7">VDD3V3</text>
<text x="125.8" y="484.6">GPIO0</text>
<text x="466.5" y="486.4">USB_DN</text>
<text x="466.5" y="490">USB_DP</text>
<text x="168.6" y="503.9">TXD0</text>
<text x="258.4" y="504">RXD</text>
<text x="168.6" y="512.7">RXD0</text>
<text x="258.2" y="512.8">TXD</text>
<text x="126.1" y="521.7">EN</text>
</g>
<g font-size="3.9" fill="#800">
<text x="662.9" y="552.1">TITLE:</text>
<text x="791.5" y="556.8">REV:</text>
<text x="699.8" y="566.3">Company:</text>
<text x="791.1" y="566.9">Sheet: 1/1</text>
<text x="699.8" y="574">Date:</text>
<text x="748.8" y="574.1">Drawn By: janardhan bv</text>
</g>
<g font-size="3.2" fill="#800">
<text x="41.6" y="6.5">1</text>
<text x="110.8" y="6.5">2</text>
<text x="179.9" y="6.5">3</text>
<text x="249.1" y="6.5">4</text>
<text x="318.2" y="6.5">5</text>
<text x="387.3" y="6.5">6</text>
<text x="456.5" y="6.5">7</text>
<text x="525.6" y="6.5">8</text>
<text x="594.8" y="6.5">9</text>
<text x="663.9" y="6.5">10</text>
<text x="733.1" y="6.5">11</text>
<text x="4.1" y="41.6">A</text>
<text x="818.3" y="41.6">A</text>
<text x="4.1" y="110.8">B</text>
<text x="818.3" y="110.8">B</text>
<text x="4.1" y="179.9">C</text>
<text x="818.3" y="179.9">C</text>
<text x="4.1" y="249.1">D</text>
<text x="818.3" y="249.1">D</text>
<text x="4.1" y="318.2">E</text>
<text x="818.3" y="318.2">E</text>
<text x="4.1" y="387.4">F</text>
<text x="818.3" y="387.4">F</text>
<text x="4.1" y="456.5">G</text>
<text x="818.3" y="456.5">G</text>
<text x="4.1" y="525.6">H</text>
<text x="818.3" y="525.6">H</text>
<text x="41.6" y="578.7">1</text>
<text x="110.8" y="578.7">2</text>
<text x="179.9" y="578.7">3</text>
<text x="249.1" y="578.7">4</text>
<text x="318.2" y="578.7">5</text>
<text x="387.3" y="578.7">6</text>
<text x="456.5" y="578.7">7</text>
<text x="525.6" y="578.7">8</text>
<text x="594.8" y="578.7">9</text>
<text x="663.9" y="578.7">10</text>
<text x="733.1" y="578.7">11</text>
</g>
<g font-size="3.2" fill="#000080">
<text x="215" y="64.8">U1</text>
<text x="215" y="67.7">ESP-WROOM-32E</text>
<text x="429.9" y="76.4">BH-18650-A1AJ005</text>
<text x="429.9" y="73.5">BT1</text>
<text x="490.3" y="77.3">U2</text>
<text x="469.5" y="80.5">AMS1117-3.3_C18212698</text>
<text x="716.7" y="94.3">H1</text>
<text x="86.4" y="99.8">C1</text>
<text x="116.4" y="99.8">C2</text>
<text x="716.7" y="97.7">HDR-F-2.54_1x6</text>
<text x="86.4" y="103">0.1u</text>
<text x="116.4" y="103">0.1uF/50V(10%)</text>
<text x="529.2" y="105.2">C5</text>
<text x="84.7" y="109.4">22uF/10V(20%)</text>
<text x="527.4" y="109.4">22uF10V(20%)</text>
<text x="427.6" y="119">2k(5%)</text>
<text x="427.6" y="115.8">R2</text>
<text x="446.3" y="117.5">C4</text>
<text x="446.3" y="120.8">22uF10V(20%)</text>
<text x="410.4" y="135.2">LED1</text>
<text x="404.9" y="140.5">LED-0603_R</text>
<text x="133" y="171.9">10k(5%)</text>
<text x="133" y="168.7">R1</text>
<text x="134.1" y="195.1">C3</text>
<text x="141.1" y="195.8">0.1uF/50V(10%)</text>
<text x="134.1" y="198.3">0.1u</text>
<text x="130.8" y="333.8">CP2102N-A02-GQFN28</text>
<text x="146.3" y="330.6">U3</text>
<text x="304.8" y="340">R12</text>
<text x="304.8" y="342.9">10K(5%)</text>
<text x="341.4" y="347">Q1</text>
<text x="340.1" y="350.8">SS8050-G</text>
<text x="695" y="364.4">R10</text>
<text x="712.6" y="364.4">R11</text>
<text x="304.8" y="369.4">10K(5%)</text>
<text x="304.8" y="366.4">R13</text>
<text x="344.4" y="371.6">Q2</text>
<text x="29.7" y="376.5">10UF/10V(20%)</text>
<text x="46.2" y="373.7">C8</text>
<text x="60.5" y="376.9">0.1uF/50V(10%)</text>
<text x="77.3" y="373.4">C6</text>
<text x="355.2" y="375.1">SS8050-G</text>
<text x="606.4" y="382.7">R6</text>
<text x="643" y="382.1">DS3231SN#_C722469</text>
<text x="659.4" y="378.5">U5</text>
<text x="717.7" y="388.7">CR1220-2</text>
<text x="717.7" y="385.4">B1</text>
<text x="139" y="401.5">R8</text>
<text x="68.8" y="405.3">R5</text>
<text x="139" y="404.6">2k(5%)</text>
<text x="68.8" y="408.5">22.1k(1%)</text>
<text x="596.2" y="413.5">0.1uF</text>
<text x="596.2" y="410.4">C11</text>
<text x="94.5" y="419.5">R7</text>
<text x="139" y="418.7">10k(5%)(NC)</text>
<text x="139" y="415.6">R9</text>
<text x="710.8" y="418.8">0.1u</text>
<text x="710.8" y="415.7">C10</text>
<text x="92.8" y="424.1">47.5K(1%)</text>
<text x="332.5" y="461.5">U253-051T-4BH87-F-2</text>
<text x="336.1" y="465">USB1</text>
<text x="74.8" y="478">TS-1088R-02026</text>
<text x="76.1" y="474.2">SW1</text>
<text x="426.5" y="477.7">BAT760-7</text>
<text x="426.5" y="474.5">D4</text>
<text x="73.7" y="493.2">C7</text>
<text x="67.4" y="500.3">0.1uF/50V(10%)</text>
<text x="204.3" y="502.1">R3</text>
<text x="214.9" y="499.9">1k</text>
<text x="214.9" y="508.7">1k</text>
<text x="85.4" y="515">TS-1088R-02026</text>
<text x="89.9" y="510.9">SW2</text>
<text x="206" y="510.9">R4</text>
<text x="365.7" y="514.3" transform="rotate(90 365.7 514.3)">LESD5D5.0CT1G</text>
<text x="373.2" y="510.9">D1</text>
<text x="385.2" y="510.8" transform="rotate(90 385.2 510.8)">LESD5D5.0CT1G</text>
<text x="385.6" y="510.8">D2</text>
<text x="397.9" y="510.9">D3</text>
<text x="79" y="525.6">C9</text>
<text x="79" y="528.8">0.1uF/50V(10%)</text>
<text x="399.8" y="540.5" transform="rotate(-90 399.8 540.5)">LESD5D5.0CT1G</text>
</g>
<g font-size="3.2" fill="#00f">
<text x="251.5" y="76.9">P_GND</text>
<text x="252.2" y="75.5">39</text>
<text x="165.8" y="82.9">IO23</text>
<text x="181.5" y="82.6">2</text>
<text x="252.4" y="82.6">37</text>
<text x="181.5" y="86.1">3</text>
<text x="183" y="87.8">EN</text>
<text x="183" y="84.3">3V3</text>
<text x="250.9" y="84.3">IO23</text>
<text x="250.9" y="87.8">IO22</text>
<text x="252.4" y="86.1">36</text>
<text x="252.4" y="89.6">35</text>
<text x="477.8" y="89.6">2</text>
<text x="506.4" y="89.6">4</text>
<text x="181.5" y="93.1">5</text>
<text x="183" y="94.9">SENSOR_VN</text>
<text x="250.9" y="91.4">TXD0</text>
<text x="250.9" y="94.9">RXD0</text>
<text x="252.4" y="93.1">34</text>
<text x="477.8" y="93.1">3</text>
<text x="479.3" y="94.9">INPUT</text>
<text x="479.3" y="91.4">OUTPUT</text>
<text x="504.9" y="91.4">VOUT</text>
<text x="181.5" y="100.2">7</text>
<text x="181.5" y="96.7">6</text>
<text x="183" y="102">IO35</text>
<text x="183" y="98.4">IO34</text>
<text x="250.9" y="98.4">IO21</text>
<text x="250.9" y="102">NC</text>
<text x="252.4" y="96.7">33</text>
<text x="252.4" y="100.2">32</text>
<text x="181.5" y="107.2">9</text>
<text x="181.5" y="103.7">8</text>
<text x="183" y="105.5">IO32</text>
<text x="250.9" y="105.5">IO19</text>
<text x="252.4" y="103.7">31</text>
<text x="252.4" y="107.2">30</text>
<text x="181.5" y="110.8">10</text>
<text x="183" y="112.5">IO25</text>
<text x="183" y="109">IO33</text>
<text x="250.9" y="109">IO18</text>
<text x="250.9" y="112.5">IO5</text>
<text x="252.4" y="110.8">29</text>
<text x="181.5" y="117.8">12</text>
<text x="181.5" y="114.3">11</text>
<text x="183" y="119.6">IO27</text>
<text x="183" y="116.1">IO26</text>
<text x="250.9" y="116.1">IO17</text>
<text x="250.9" y="119.6">IO16</text>
<text x="252.4" y="114.3">28</text>
<text x="252.4" y="117.8">27</text>
<text x="181.5" y="124.9">14</text>
<text x="181.5" y="121.4">13</text>
<text x="183" y="123.1">IO14</text>
<text x="250.9" y="123.1">IO4</text>
<text x="252.4" y="121.4">26</text>
<text x="252.4" y="124.9">25</text>
<text x="183" y="126.6">IO12</text>
<text x="250.9" y="126.6">IO0</text>
<text x="204.3" y="139.5" transform="rotate(-90 204.3 139.5)">16</text>
<text x="206" y="138" transform="rotate(-90 206 138)">IO13</text>
<text x="207.8" y="139.5" transform="rotate(-90 207.8 139.5)">17</text>
<text x="209.5" y="138" transform="rotate(-90 209.5 138)">SHD/SD2*</text>
<text x="211.3" y="139.5" transform="rotate(-90 211.3 139.5)">18</text>
<text x="213.1" y="138" transform="rotate(-90 213.1 138)">SWP/SD3*</text>
<text x="214.8" y="139.5" transform="rotate(-90 214.8 139.5)">19</text>
<text x="216.6" y="138" transform="rotate(-90 216.6 138)">SCS/CMD*</text>
<text x="218.4" y="139.5" transform="rotate(-90 218.4 139.5)">20</text>
<text x="220.1" y="138" transform="rotate(-90 220.1 138)">SCK/CLK*</text>
<text x="221.9" y="139.5" transform="rotate(-90 221.9 139.5)">21</text>
<text x="223.7" y="138" transform="rotate(-90 223.7 138)">SDO/SD0*</text>
<text x="225.4" y="139.5" transform="rotate(-90 225.4 139.5)">22</text>
<text x="227.2" y="138" transform="rotate(-90 227.2 138)">SDI/SD1*</text>
<text x="229" y="139.5" transform="rotate(-90 229 139.5)">23</text>
<text x="230.7" y="138" transform="rotate(-90 230.7 138)">IO15</text>
<text x="232.5" y="139.5" transform="rotate(-90 232.5 139.5)">24</text>
<text x="234.2" y="138" transform="rotate(-90 234.2 138)">IO2</text>
<text x="119.8" y="341.8">1</text>
<text x="175.1" y="340.1">EP</text>
<text x="176.6" y="341.8">28</text>
<text x="176.6" y="338.3">29</text>
<text x="119.8" y="345.4">2</text>
<text x="121.2" y="343.6">DCD</text>
<text x="121.2" y="347.1">RI/CLK</text>
<text x="175.1" y="347.1">DSR</text>
<text x="175.1" y="343.6">DTR</text>
<text x="176.6" y="345.4">27</text>
<text x="119.8" y="352.4">4</text>
<text x="175.1" y="350.7">TXD</text>
<text x="176.6" y="352.4">25</text>
<text x="176.6" y="348.9">26</text>
<text x="119.8" y="356">5</text>
<text x="121.2" y="354.2">D+</text>
<text x="121.2" y="357.7">D-</text>
<text x="175.1" y="357.7">RTS</text>
<text x="175.1" y="354.2">RXD</text>
<text x="176.6" y="359.5">23</text>
<text x="176.6" y="356">24</text>
<text x="119.8" y="363">7</text>
<text x="121.2" y="364.8">VREGIN</text>
<text x="175.1" y="364.8">GPIO.4</text>
<text x="175.1" y="361.2">CTS</text>
<text x="176.6" y="363">22</text>
<text x="119.8" y="366.5">8</text>
<text x="119.8" y="370.1">9</text>
<text x="121.2" y="368.3">VBUS</text>
<text x="121.2" y="371.8">RSTb</text>
<text x="175.1" y="371.8">GPIO.6</text>
<text x="175.1" y="368.3">GPIO.5</text>
<text x="176.6" y="370.1">20</text>
<text x="176.6" y="366.5">21</text>
<text x="718" y="371.3">10K</text>
<text x="119.8" y="373.6">10</text>
<text x="119.8" y="377.1">11</text>
<text x="121.2" y="375.4">NC</text>
<text x="175.1" y="375.4">GPIO.0/TXT</text>
<text x="176.6" y="377.1">18</text>
<text x="176.6" y="373.6">19</text>
<text x="700.3" y="373.1">10K</text>
<text x="119.8" y="380.6">12</text>
<text x="121.2" y="378.9">SUSPENDb</text>
<text x="121.2" y="382.4">SUSPEND</text>
<text x="175.1" y="382.4">GPIO.2/RS485</text>
<text x="175.1" y="378.9">GPIO.1/RXT</text>
<text x="176.6" y="380.6">17</text>
<text x="108" y="389" transform="rotate(90 108 389)">ACTIVE</text>
<text x="119.8" y="384.2">13</text>
<text x="119.8" y="387.7">14</text>
<text x="121.2" y="385.9">CHREN</text>
<text x="121.2" y="389.5">CHR1</text>
<text x="175.1" y="389.5">CHR0</text>
<text x="175.1" y="385.9">GPIO.3/WAKEUP</text>
<text x="176.6" y="387.7">15</text>
<text x="176.6" y="384.2">16</text>
<text x="612.1" y="387.2">10K</text>
<text x="645.4" y="385.9">1</text>
<text x="646.9" y="387.7">32KHZ</text>
<text x="676" y="387.7">SCL</text>
<text x="677.5" y="385.9">16</text>
<text x="677.5" y="389.5">15</text>
<text x="645.4" y="393">3</text>
<text x="646.9" y="394.8">INT#/SQW</text>
<text x="676" y="391.2">SDA</text>
<text x="676" y="394.8">VBAT</text>
<text x="677.5" y="393">14</text>
<text x="645.4" y="400.1">5</text>
<text x="645.4" y="396.5">4</text>
<text x="646.9" y="401.8">N.C.</text>
<text x="646.9" y="398.3">RST#</text>
<text x="676" y="401.8">N.C.</text>
<text x="677.5" y="400.1">12</text>
<text x="645.4" y="407.1">7</text>
<text x="645.4" y="403.6">6</text>
<text x="646.9" y="405.3">N.C.</text>
<text x="676" y="405.3">N.C.</text>
<text x="677.5" y="403.6">11</text>
<text x="677.5" y="407.1">10</text>
<text x="645.4" y="410.6">8</text>
<text x="646.9" y="412.4">N.C.</text>
<text x="646.9" y="408.9">N.C.</text>
<text x="676" y="408.9">N.C.</text>
<text x="676" y="412.4">N.C.</text>
<text x="677.5" y="410.6">9</text>
<text x="341.8" y="476.3" transform="rotate(-90 341.8 476.3)">9</text>
<text x="343.3" y="478.7" transform="rotate(-90 343.3 478.7)">9</text>
<text x="345.4" y="476.3" transform="rotate(-90 345.4 476.3)">8</text>
<text x="346.8" y="478.7" transform="rotate(-90 346.8 478.7)">8</text>
<text x="75.8" y="483">1</text>
<text x="82.9" y="483">2</text>
<text x="355.6" y="482.6">VBUS</text>
<text x="358.1" y="481.2">1</text>
<text x="358.1" y="484.7">2</text>
<text x="355.6" y="486.1">D-</text>
<text x="355.6" y="489.7">D+</text>
<text x="358.1" y="488.2">3</text>
<text x="358.1" y="491.8">4</text>
<text x="355.6" y="493.2">ID</text>
<text x="355.6" y="496.7">GND</text>
<text x="358.1" y="495.3">5</text>
<text x="341.8" y="500.9" transform="rotate(-90 341.8 500.9)">7</text>
<text x="343.3" y="498.5" transform="rotate(-90 343.3 498.5)">7</text>
<text x="345.4" y="500.9" transform="rotate(-90 345.4 500.9)">6</text>
<text x="346.8" y="498.5" transform="rotate(-90 346.8 498.5)">6</text>
<text x="86.4" y="520">1</text>
<text x="93.5" y="520">2</text>
</g>
<g font-size="3.2">
<text x="181.5" y="79">1</text>
<text x="183" y="80.8">GND</text>
<text x="250.9" y="80.8">GND</text>
<text x="252.4" y="79">38</text>
<text x="423.3" y="80.8">1</text>
<text x="430.4" y="80.8">2</text>
<text x="477.8" y="86.1">1</text>
<text x="479.3" y="87.8">ADJ/GND</text>
<text x="719.7" y="103.4">1</text>
<text x="719.7" y="106.9">2</text>
<text x="719.7" y="110.4">3</text>
<text x="719.7" y="113.9">4</text>
<text x="719.7" y="117.5">5</text>
<text x="719.7" y="121">6</text>
<text x="200.7" y="139.5" transform="rotate(-90 200.7 139.5)">15</text>
<text x="202.5" y="138" transform="rotate(-90 202.5 138)">GND</text>
<text x="119.8" y="348.9">3</text>
<text x="121.2" y="350.7">GND</text>
<text x="716.1" y="393">1</text>
<text x="723.2" y="393">2</text>
<text x="676" y="398.3">GND</text>
<text x="677.5" y="396.5">13</text>
</g>
<g font-size="3.2" fill="#f00">
<text x="181.5" y="89.6">4</text>
<text x="183" y="91.4">SENSOR_VP</text>
<text x="119.8" y="359.5">6</text>
<text x="121.2" y="361.2">VDD</text>
<text x="645.4" y="389.5">2</text>
<text x="646.9" y="391.2">VCC</text>
</g>
</svg>
